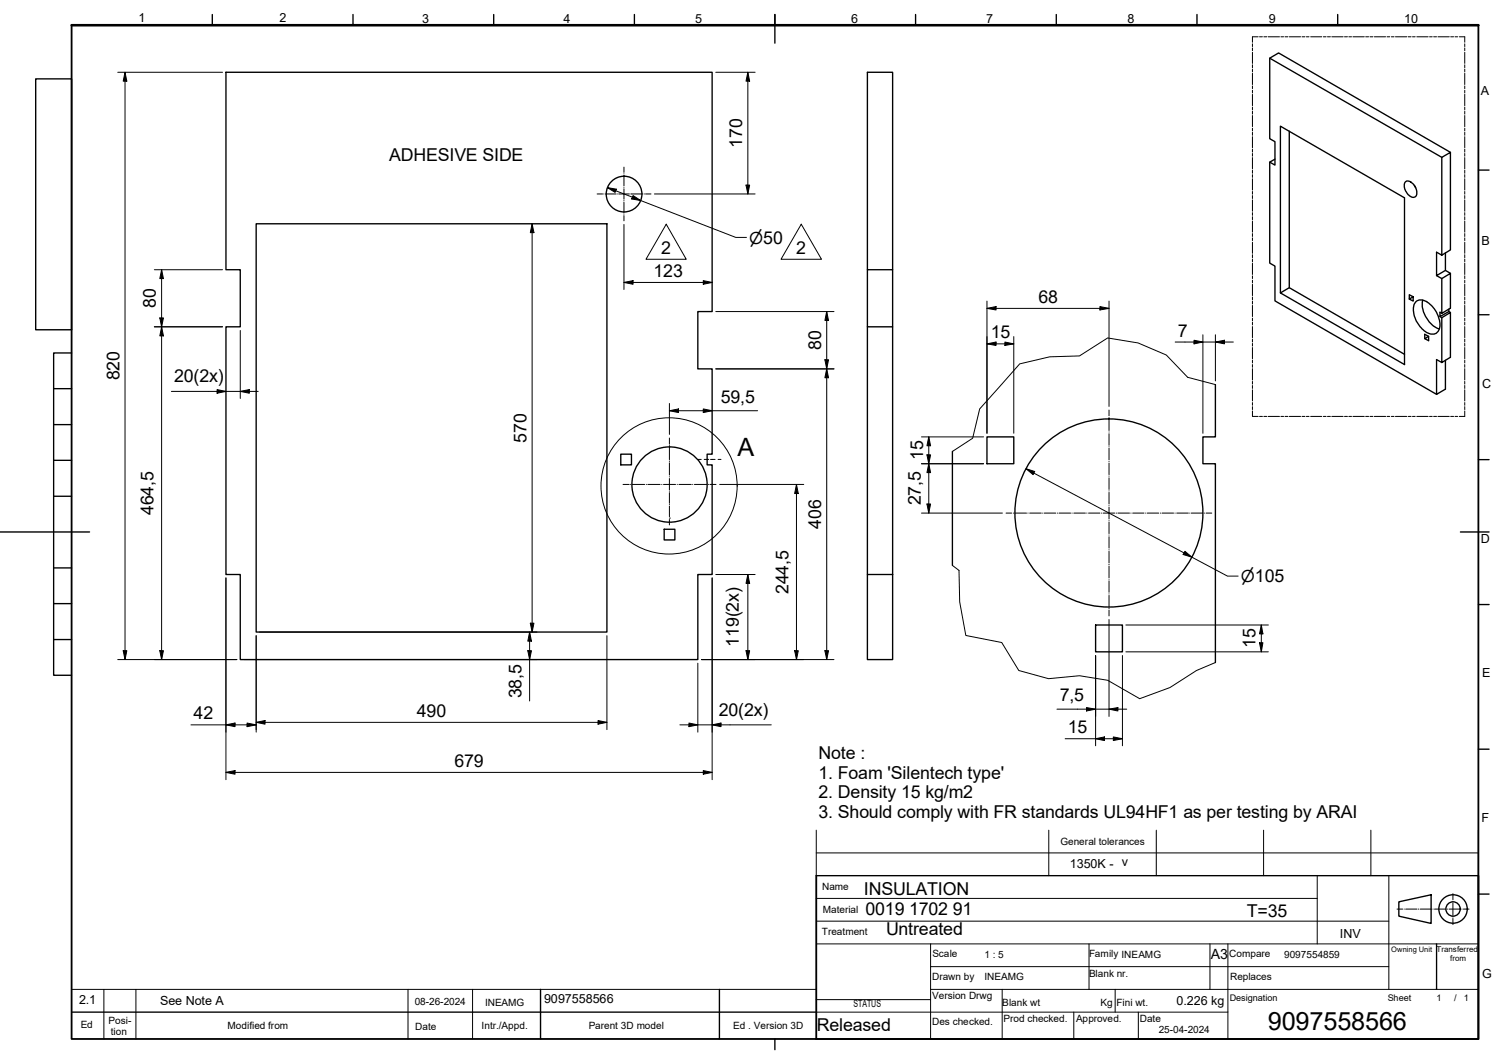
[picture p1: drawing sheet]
<svg xmlns="http://www.w3.org/2000/svg" width="420mm" height="297mm" viewBox="0 0 420 297" stroke-linecap="round" stroke-linejoin="round" font-family="sans-serif">
<!-- layer: Visible Edges(Company STD) -->
<g fill="none" stroke="#000" stroke-width=".38">
<path d="M354.7 16.2l48.1 27.7M63.1 20.2h135.8v66.8h-4v16h4v23.8h-1.4v3h1.4v30.6h-4v23.7h-127.8v-23.7h-4v-69.2h4v-15.9h-4zM360.2 36.6v43.7M356.2 44.4l-1.5 .9v28.2l1.5 .8v9.7l45.1 26.1M392.6 50.8a1.63 1.63 0 0 1 2.3 .7l.8 1.6a1.24 1.24 0 0 1 0 1.4 1.24 1.24 0 0 1-1.2 .5 3.4 3.4 0 0 1-1.9-4.2zM395.1 51.8l.4 .6M405.2 42.5l-48-27.7-2.5 1.4v22.5l1.5 .8v6.6l-1.5-.8M71.6 62.5h97.9v114h-97.9zM242.3 75.3v15.9h7.1v69.2M249.4 75.3v-55.1h-7.1v55.1h7.1v15.9M401.3 76.9l1.5 .9 2.4-1.5v9.7l-2.4 1.5v-9.7M402.8 71.2l2.4-1.4v-27.3l-2.4 1.4v27.3l-1.5-.8v6.5l2.5-1.4 1.4 .8"/>
<path d="M403.8 70.6v4.9M242.3 91.2v69.2M357.7 81.8v-46.6l34.7 20v46.6l-34.7-20 2.5-1.5 32.2 18.6M394.8 82.9l-1.1-.6v1.2l1.1-.6v1.2l-1.1-.6M395.7 84.1a2.91 2.91 0 0 1 3.8 .8 7.2 7.2 0 0 1 2.5 7.1 2.18 2.18 0 0 1-3.5 .8 7.4 7.4 0 0 1-3.3-8zM397.4 83.8a7.5 7.5 0 0 0 4.7 8M399.1 93.9l-1.1 .6 1.1 .6v-1.2l-1.1-.6v1.2M402.3 88.4l.5 .3 2.4-1.5v12.5l-2.4 1.5v-12.5M404.7 86.3v.7M405.2 87.2l-.5-.2-2.4 1.4v-1.2l.5 .3M339.5 107.4v14.6h-3.5v7.5h3.5v55.5M403.8 100.6v8l-2.5 1.5v-9.7l1.5 .8"/>
<path d="M173.4 126.8h3v3h-3zM266.1 126v31.8M275.7 122h7.5v7.5h-7.5zM185.5 147.8h3v2.9h-3zM242.3 160.4h7.1v23.7h-7.1zM306.1 174.5h7.5v7.5h-7.5z"/>
<circle cx="174.3" cy="54.2" r="5"/>
<circle cx="187" cy="135.3" r="10.5"/>
<circle cx="309.8" cy="143.2" r="26.3"/>
</g>
<!-- layer: Break Lines(Company STD) -->
<path d="M339.5 107.4l-7.7-2.1-6-6.2-7.9-3.4-8.5-1.4-7.8 5.1-8.4 .2-8.3 2-11.2 12.6-2 8.2-5.6 3.6M266.1 157.8l1.8 1.4 .2 8.8 1.7 9.4 10 2 4.8 7.8 8.3 2.3 8.7-.9 7.8 1.3 9 5.2 8.4-3.2 7.5-4.7 5.2-2.2" fill="none" stroke="#000" stroke-width=".28"/>
<!-- layer: Detail Circle Lines(Company STD) -->
<circle cx="186.9" cy="135.7" r="19" fill="none" stroke="#000" stroke-width=".28"/>
<!-- layer: Phantom Lines(Atlas Copco) -->
<g fill="none" stroke="#000" stroke-width=".28">
<path d="M349.9 12.2v.8M349.9 13.4v.7M349.9 14.6v3.1M349.9 18.1v.8M349.9 19.3v.8M351.5 10.3h-1.6v1.5M351.9 10.3h.8M353.1 10.3h.8M354.3 10.3h3.1M357.8 10.3h.8M359 10.3h.8M360.2 10.3h3.1"/>
<path d="M363.7 10.3h.9M364.9 10.3h.8M366.1 10.3h3.2M369.7 10.3h.8M370.8 10.3h.9M372 10.3h3.2M375.6 10.3h.8M376.8 10.3h.8M378 10.3h3.1M381.5 10.3h.8M382.7 10.3h.8M383.9 10.3h3.2"/>
<path d="M387.5 10.3h.7M388.7 10.3h.7M389.8 10.3h3.2M393.4 10.3h.8M394.6 10.3h.8M395.8 10.3h3.2M399.4 10.3h.7M400.5 10.3h.8M401.7 10.3h3.2M405.3 10.3h.8M406.5 10.3h.7M407.7 10.3h1.5v1.5"/>
<path d="M409.2 12.2v.8M409.2 13.4v.7M409.2 14.6v3.1M409.2 18.1v.8M409.2 19.3v.8M349.9 20.4v3.2M349.9 24v.8M349.9 25.2v.8M349.9 26.3v3.2M349.9 29.9v.8M349.9 31v.9M349.9 32.2v3.2"/>
<path d="M349.9 35.8v.8M349.9 36.9v.9M349.9 38.1v3.2M409.2 20.4v3.2M409.2 24v.8M409.2 25.2v.8M409.2 26.3v3.2M409.2 29.9v.8M409.2 31v.9M409.2 32.2v3.2M409.2 35.8v.8M409.2 36.9v.9"/>
<path d="M409.2 38.1v3.2M349.9 41.6v.9M349.9 42.8v.8M349.9 44v3.2M349.9 47.5v.9M349.9 48.8v.7M349.9 49.9v3.2M349.9 53.5v.7M349.9 54.6v.8M349.9 55.8v3.2M349.9 59.4v.7M409.2 41.6v.9"/>
<path d="M409.2 42.8v.8M409.2 44v3.2M409.2 47.5v.9M409.2 48.8v.7M409.2 49.9v3.2M409.2 53.5v.7M409.2 54.6v.8M409.2 55.8v3.2M409.2 59.4v.7M349.9 60.5v.8M349.9 61.7v3.1M349.9 65.2v.8"/>
<path d="M349.9 66.4v.8M349.9 67.6v3.1M349.9 71.1v.8M349.9 72.3v.8M349.9 73.5v3.1M349.9 77v.8M349.9 78.2v.8M349.9 79.4v3.1M409.2 60.5v.8M409.2 61.7v3.1M409.2 65.2v.8M409.2 66.4v.8"/>
<path d="M409.2 67.6v3.1M409.2 71.1v.8M409.2 72.3v.8M409.2 73.5v3.1M409.2 77v.8M409.2 78.2v.8M409.2 79.4v3.1M349.9 82.9v.8M349.9 84.1v.8M349.9 85.3v3.1M349.9 88.8v.8M349.9 90v.7"/>
<path d="M349.9 91.2v3.1M349.9 94.7v.8M349.9 95.9v.7M349.9 97v3.2M409.2 82.9v.8M409.2 84.1v.8M409.2 85.3v3.1M409.2 88.8v.8M409.2 90v.7M409.2 91.2v3.1M409.2 94.7v.8M409.2 95.9v.7"/>
<path d="M409.2 97v3.2M349.9 100.6v.7M349.9 101.8v.7M349.9 102.9v3.2M349.9 106.5v.7M349.9 107.6v.8M349.9 108.8v3.1M349.9 112.4v.7M349.9 113.5v.8M349.9 114.7v1.6h1.6M351.9 116.3h.8M353.1 116.3h.8"/>
<path d="M354.3 116.3h3.1M357.8 116.3h.8M359 116.3h.8M360.2 116.3h3.1M363.7 116.3h.9M364.9 116.3h.8M366.1 116.3h3.2M369.7 116.3h.8M370.8 116.3h.9M372 116.3h3.2M375.6 116.3h.8M376.8 116.3h.8"/>
<path d="M378 116.3h3.1M381.5 116.3h.8M382.7 116.3h.8M383.9 116.3h3.2M387.5 116.3h.7M388.7 116.3h.7M389.8 116.3h3.2M393.4 116.3h.8M394.6 116.3h.8M395.8 116.3h3.2M399.4 116.3h.7M400.5 116.3h.8"/>
<path d="M401.7 116.3h3.2M405.3 116.3h.8M406.5 116.3h.7M409.2 114.7v1.6h-1.5M409.2 100.6v.7M409.2 101.8v.7M409.2 102.9v3.2M409.2 106.5v.7M409.2 107.6v.8M409.2 108.8v3.1M409.2 112.4v.7M409.2 113.5v.8"/>
</g>
<!-- layer: Sketch Geometry(Company STD) -->
<g fill="none" stroke="#000" stroke-width=".38">
<path d="M59.3 4v3M98.6 4v3M137.9 4v3M177.2 4v3M216.5 4v8.1M255.8 4v3M295.1 4v3M334.4 4v3M373.7 4v3M10 22h10v70.1h-10zM413 47.5h3M20 98.5h-5v90h5"/>
<path d="M413 87.9h3M15 108.5h5M15 118.5h5M15 128.5h5M15 138.5h5M413 128.3h3M0 148.5h25M15 158.5h5M408 148.5h8M15 178.5h5M15 168.5h5M413 168.8h3"/>
<path d="M413 209.2h3M228 244.5h185M390.8 251.8l9-2v8l-9-2zM409.9 253.8a4 4 0 0 0-5.7-3.6 4 4 0 0 0-.7 6.7 4 4 0 0 0 6.3-2.3l.1-.8M413 249.6h3M151 276.2v13.9M201 276.2v13.9M401.3 263.5v12.7M20 282.6h208M216.5 290.1v2.9"/>
<circle cx="405.9" cy="253.8" r="2"/>
</g>
<g fill="none" stroke="#000" stroke-width=".28">
<path d="M228 238.1h185M228 231.8v12.7M293 231.8v12.7M323 231.8v12.7M353 231.8v12.7M383 231.8v12.7M413 231.8v12.7M228 257.2h160M228 250.8h140M368 244.5v19M388 244.5v31.7M20 276.2h208"/>
<path d="M29 276.2v13.9M38 276.2v13.9M114 276.2v13.9M132 276.2v13.9M228 279.1h32M228 263.5h185M260 263.5v26.6M260 276.2h153M260 269.9h128M280 276.2v13.9M304.2 263.5v12.7M311.5 276.2v6.4"/>
<path d="M338 263.5v12.7M343 263.5v26.6M228 282.6h115M300 282.6v7.5M318 282.6v7.4"/>
</g>
<path d="M20 7h393v283.1h-393zM228 244.5v45.6h185v-45.6" fill="none" stroke="#000" stroke-width=".51"/>
<!-- layer: Centerline(Company STD) -->
<g fill="none" stroke="#000" stroke-width=".28">
<path d="M195 128.3h.9M196.7 128.3h1.3M198.5 128.3h1.3M200.6 128.3h.8M390.3 253.8h1.6M392.2 253.8h.1M392.7 253.8h3.2M396.2 253.8h.2M396.7 253.8h3.2M400.3 253.8h.1M400.7 253.8h3.2M404.4 253.8h.1"/>
<path d="M404.8 253.8h3.2M405.9 249.5v1.7M405.9 251.6v.1M405.9 252.1v3.4M405.9 255.9v.1M405.9 256.4v1.7M408.4 253.8h.1M408.8 253.8h1.6"/>
</g>
<!-- layer: Sketch Geometry(Company STD) -->
<path d="M20 7h393" fill="none" stroke="#000" stroke-width=".7"/>
<!-- layer: Dimensions(Company STD) -->
<g fill="none" stroke="#000" stroke-width=".28">
<path d="M32.9 20.2h29.3M34.9 20.2l.5 2.5h-1zM34.9 20.2v163.9M200 20.2h10.9M208.9 20.2l.5 2.5h-1zM208.9 20.2v34M169.7 52.4l2.5 .4-.4 .9zM169.7 52.4l35.8 13.9h3M176.8 54.6l2.2 1.4-2.5-.5zM182.8 54.2h28.1M208.4 51.7h1l-.5 2.5zM43.1 75.3h19.1"/>
<path d="M45.1 75.3l.6 2.5h-1.1zM45.1 75.3v108.8M148.7 62.5l.5 2.4h-1.1zM148.7 62.5v114M174.3 78.9l2.5-.6v1.1zM174.3 78.9h24.6M174.3 62.7v18.1M196.5 78.3l2.4 .6-2.4 .5zM43.1 91.2h19.1M44.6 88.8h1.1l-.6 2.4zM45.1 91.2l.6 2.6h-1.1zM67.1 92.3v18.9"/>
<path d="M200 87h33M230.9 87l.6 2.5h-1.1zM230.9 87v97.1M275.7 86.1l2.6-.5v.9zM275.7 96l2.6-.5v.9zM275.7 86.1h34.1M275.7 84.1v36.9M275.7 96h7.5M280.7 95.5l2.5 .5-2.5 .4zM283.2 94v27M307.3 85.6l2.5 .5-2.5 .4zM309.8 84.1v29.4"/>
<path d="M328.3 95.5h16.3M333.6 95l2.4 .5-2.4 .5zM336 93.5v27.5M339.5 95.5l2.6-.5v1zM339.5 93.5v12.8M47.9 109.3h24.2M60.6 108.8l2.5 .5-2.5 .5zM67.1 109.3l2.6-.5v1zM187 114.7l2.5-.5v1zM187 114.7h24.6M187 112.6v8.7M196.5 114.2l2.4 .5-2.4 .5z"/>
<path d="M200 103h33M230.4 100.4h1.1l-.6 2.6zM230.9 103l.6 2.5h-1.1zM201 135.2h23.5M222.5 135.2l.5 2.6h-1zM222.5 135.2v48.9M257.4 129.5h17.4M257.4 122h17.4M259 127h1l-.5 2.5zM259.5 129.5l.5 2.4h-1zM259.5 122l.5 2.4h-1zM259.5 122v21.2"/>
<path d="M286.6 130.9l2.5 .7-.5 .9zM286.6 130.9l56.3 29.9h3M257.4 143.2h22.6M259 140.7h1l-.5 2.5zM331 153.9l2 1.7-2.5-.8zM63.1 161.3v56.4M71.6 177.5v26.9M72.5 176.5h77.5M148 176.5l.5 2.5h-1.1zM148 176.5v19.2M148.1 174h1.1l-.5 2.5zM169.5 177.5v26.2"/>
<path d="M198.9 161.3v56.4M309.8 173v27M314.5 174.5h39.8M351.9 179.4h.9l-.4 2.6zM352.4 174.5l.4 2.5h-.9zM352.4 174.5v7.5M32.9 184.1h33.3M34.4 181.7h1l-.5 2.4zM44.6 181.7h1.1l-.6 2.4zM68.1 184.1h81.9M147.4 181.7h1.1l-.5 2.4zM196 184.1h37"/>
<path d="M222 181.7h1l-.5 2.4zM230.4 181.7h1.1l-.6 2.4zM295.3 198h19.5M303.5 197.5l2.6 .5-2.6 .5zM306.1 183v25.2M309.8 198l2.5-.5v1zM313.6 183v25.2M314.5 182h39.8M53.3 202.4h18.3M63.1 202.4l2.6-.5v1zM63.1 215.6l2.6-.5v1zM63.1 215.6h135.8"/>
<path d="M69 201.9l2.6 .5-2.6 .5zM71.6 201.7l2.4-.5v1zM71.6 201.7h97.9M167.1 201.2l2.4 .5-2.4 .5zM196.5 215.1l2.4 .5-2.4 .5zM297.6 206.2h16M306.1 206.2l2.4-.5v1zM311 205.7l2.6 .5-2.6 .5z"/>
</g>
<g fill="#000">
<path d="M34.9 20.2l.5 2.5h-1z" fill-rule="evenodd"/>
<path d="M208.9 20.2l.5 2.5h-1z" fill-rule="evenodd"/>
<path d="M169.7 52.4l2.5 .4-.4 .9z" fill-rule="evenodd"/>
<path d="M176.8 54.6l2.2 1.4-2.5-.5z" fill-rule="evenodd"/>
<path d="M208.4 51.7h1l-.5 2.5z" fill-rule="evenodd"/>
<path d="M45.1 75.3l.6 2.5h-1.1z" fill-rule="evenodd"/>
<path d="M148.7 62.5l.5 2.4h-1.1z" fill-rule="evenodd"/>
<path d="M174.3 78.9l2.5-.6v1.1z" fill-rule="evenodd"/>
<path d="M196.5 78.3l2.4 .6-2.4 .5z" fill-rule="evenodd"/>
<path d="M44.6 88.8h1.1l-.6 2.4z" fill-rule="evenodd"/>
<path d="M45.1 91.2l.6 2.6h-1.1z" fill-rule="evenodd"/>
<path d="M230.9 87l.6 2.5h-1.1z" fill-rule="evenodd"/>
<path d="M275.7 86.1l2.6-.5v.9z" fill-rule="evenodd"/>
<path d="M275.7 96l2.6-.5v.9z" fill-rule="evenodd"/>
<path d="M280.7 95.5l2.5 .5-2.5 .4z" fill-rule="evenodd"/>
<path d="M307.3 85.6l2.5 .5-2.5 .4z" fill-rule="evenodd"/>
<path d="M333.6 95l2.4 .5-2.4 .5z" fill-rule="evenodd"/>
<path d="M339.5 95.5l2.6-.5v1z" fill-rule="evenodd"/>
<path d="M60.6 108.8l2.5 .5-2.5 .5z" fill-rule="evenodd"/>
<path d="M67.1 109.3l2.6-.5v1z" fill-rule="evenodd"/>
<path d="M187 114.7l2.5-.5v1z" fill-rule="evenodd"/>
<path d="M196.5 114.2l2.4 .5-2.4 .5z" fill-rule="evenodd"/>
<path d="M230.4 100.4h1.1l-.6 2.6z" fill-rule="evenodd"/>
<path d="M230.9 103l.6 2.5h-1.1z" fill-rule="evenodd"/>
<path d="M222.5 135.2l.5 2.6h-1z" fill-rule="evenodd"/>
<path d="M259 127h1l-.5 2.5z" fill-rule="evenodd"/>
<path d="M259.5 129.5l.5 2.4h-1z" fill-rule="evenodd"/>
<path d="M259.5 122l.5 2.4h-1z" fill-rule="evenodd"/>
<path d="M286.6 130.9l2.5 .7-.5 .9z" fill-rule="evenodd"/>
<path d="M259 140.7h1l-.5 2.5z" fill-rule="evenodd"/>
<path d="M331 153.9l2 1.7-2.5-.8z" fill-rule="evenodd"/>
<path d="M148.1 174h1.1l-.5 2.5z" fill-rule="evenodd"/>
<path d="M148 176.5l.5 2.5h-1.1z" fill-rule="evenodd"/>
<path d="M351.9 179.4h.9l-.4 2.6z" fill-rule="evenodd"/>
<path d="M352.4 174.5l.4 2.5h-.9z" fill-rule="evenodd"/>
<path d="M34.4 181.7h1l-.5 2.4z" fill-rule="evenodd"/>
<path d="M44.6 181.7h1.1l-.6 2.4z" fill-rule="evenodd"/>
<path d="M147.4 181.7h1.1l-.5 2.4z" fill-rule="evenodd"/>
<path d="M222 181.7h1l-.5 2.4z" fill-rule="evenodd"/>
<path d="M230.4 181.7h1.1l-.6 2.4z" fill-rule="evenodd"/>
<path d="M303.5 197.5l2.6 .5-2.6 .5z" fill-rule="evenodd"/>
<path d="M309.8 198l2.5-.5v1z" fill-rule="evenodd"/>
<path d="M63.1 202.4l2.6-.5v1z" fill-rule="evenodd"/>
<path d="M63.1 215.6l2.6-.5v1z" fill-rule="evenodd"/>
<path d="M69 201.9l2.6 .5-2.6 .5z" fill-rule="evenodd"/>
<path d="M71.6 201.7l2.4-.5v1z" fill-rule="evenodd"/>
<path d="M167.1 201.2l2.4 .5-2.4 .5z" fill-rule="evenodd"/>
<path d="M196.5 215.1l2.4 .5-2.4 .5z" fill-rule="evenodd"/>
<path d="M306.1 206.2l2.4-.5v1z" fill-rule="evenodd"/>
<path d="M311 205.7l2.6 .5-2.6 .5z" fill-rule="evenodd"/>
</g>
<!-- layer: Center Mark(Company STD) -->
<g fill="none" stroke="#000" stroke-width=".28">
<path d="M166.8 54.2h1.5M168.7 54.2h.1M169.1 54.2h3M172.4 54.2h.1M172.8 54.2h3M174.3 46.7v1.4M174.3 48.5v.1M174.3 48.9v3M174.3 52.2v.1M174.3 52.7v2.9M174.3 56v.1M174.3 56.4v3"/>
<path d="M174.3 59.7v.1M176.2 54.2h.1M176.6 54.2h3M180 54.2h.1M180.3 54.2h1.6M174.3 60.2v1.4M309.8 114.5v1.6M309.8 116.5v.1M309.8 117v3.2M174.1 135.2h1.7M176.1 135.2h.1M176.7 135.2h3.4"/>
<path d="M180.5 135.2h.1M181 135.2h3.4M184.8 135.2h.1M185.4 135.2h3.3M187 122.3v1.7M187 124.4h.1M187 124.9v3.4M187 128.7v.1M187 129.2v3.4M187 133.1h.1M187 133.6v3.2M187 137.1h.1"/>
<path d="M187 137.5v3M189.2 135.2h.1M189.7 135.2h3.4M193.5 135.2h.1M194 135.2h3.4M197.9 135.2h.1M198.3 135.2h1.7M309.8 120.6h.1M309.8 121.1v3.2M309.8 124.7v.1M309.8 125.1v3.3M309.8 128.8v.1"/>
<path d="M309.8 129.3v3.2M309.8 132.9v.1M309.8 133.4v3.2M309.8 137v.1M309.8 137.5v3.2M187 144.6h.1M187 140.8v.1M187 141.3v3M187 145v1.5M281.1 143.2h1.5M283.1 143.2h.1M283.5 143.2h3.3"/>
<path d="M287.1 143.2h.1M287.7 143.2h3.2M291.3 143.2h.1M291.7 143.2h3.3M295.4 143.2h.1M295.8 143.2h3.3M299.5 143.2h.1M300 143.2h3.2M303.6 143.2h.1M304.1 143.2h3.2M307.7 143.2h.1M308.2 143.2h3.2"/>
<path d="M309.8 141.1v.1M309.8 141.6v3.2M309.8 145.2v.1M309.8 145.7v3.3M309.8 149.3v.1M309.8 149.8v3.2M309.8 153.5h.1M309.8 153.9v3.2M309.8 157.5v.2M309.8 158v3.3M311.8 143.2h.1M312.3 143.2h3.2"/>
<path d="M315.9 143.2h.1M316.4 143.2h3.2M320 143.2h.1M320.5 143.2h3.2M324.2 143.2h.1M324.6 143.2h3.3M328.2 143.2h.1M328.7 143.2h3.3M332.4 143.2h.1M332.8 143.2h3.2M336.5 143.2h.1M336.9 143.2h1.6"/>
<path d="M309.8 161.7h.1M309.8 162.2v3.1M309.8 165.8h.1M309.8 166.2v3.3M309.8 169.8v.2M309.8 170.4v1.5"/>
</g>
<!-- layer: Dimensions(Atlas Copco) -->
<path d="M198.9 161.3v43.1M200 160.4h10.9M208.9 160.4l.5 2.5h-1zM208.9 160.4v23.7M194.9 185.2v19.2M196 184.1h14.9M208.4 181.7h1l-.5 2.4zM189.9 202.4h25.6M192.5 201.9l2.4 .5-2.4 .5zM198.9 202.4l2.5-.5v1z" fill="none" stroke="#000" stroke-width=".28"/>
<g fill="#000">
<path d="M208.9 160.4l.5 2.5h-1z" fill-rule="evenodd"/>
<path d="M208.4 181.7h1l-.5 2.4z" fill-rule="evenodd"/>
<path d="M192.5 201.9l2.4 .5-2.4 .5z" fill-rule="evenodd"/>
<path d="M198.9 202.4l2.5-.5v1z" fill-rule="evenodd"/>
</g>
<!-- layer: Symbols(Company STD) -->
<path d="M186.1 62.6l5.6 9.8h-11.2zM223.8 62.6l5.7 9.8h-11.3z" fill="none" stroke="#000" stroke-width=".28"/>
<g font-size="7">
<text x="206" y="127.3">A</text>
<text x="354.2" y="287.6">9097558566</text>
</g>
<g font-size="5">
<text x="207.3" y="41.3" transform="rotate(-90 207.3 41.3)">170</text>
<text x="108.7" y="45.1">ADHESIVE SIDE</text>
<text x="184.7" y="70.9">2</text>
<text x="222.4" y="70.9">2</text>
<text x="182.6" y="77.3">123</text>
<text x="43.6" y="86" transform="rotate(-90 43.6 86)">80</text>
<text x="290.1" y="84.5">68</text>
<text x="276.8" y="94.4">15</text>
<text x="329.1" y="94">7</text>
<text x="229.4" y="97.7" transform="rotate(-90 229.4 97.7)">80</text>
<text x="33.3" y="106.2" transform="rotate(-90 33.3 106.2)">820</text>
<text x="48.6" y="106.7">20(2x)</text>
<text x="201.4" y="112.4">59,5</text>
<text x="147.1" y="123.6" transform="rotate(-90 147.1 123.6)">570</text>
<text x="257.9" y="128.4" transform="rotate(-90 257.9 128.4)">15</text>
<text x="42.9" y="143.8" transform="rotate(-90 42.9 143.8)">464,5</text>
<text x="257.2" y="141.1" transform="rotate(-90 257.2 141.1)">27,5</text>
<text x="229.4" y="147.6" transform="rotate(-90 229.4 147.6)">406</text>
<text x="220.3" y="165.8" transform="rotate(-90 220.3 165.8)">244,5</text>
<text x="206.4" y="180.6" transform="rotate(-90 206.4 180.6)">119(2x)</text>
<text x="350.8" y="181" transform="rotate(-90 350.8 181)">15</text>
<text x="145.7" y="194.9" transform="rotate(-90 145.7 194.9)">38,5</text>
<text x="296" y="195.8">7,5</text>
<text x="54.1" y="200.8">42</text>
<text x="116.5" y="200.1">490</text>
<text x="200.8" y="199.8">20(2x)</text>
<text x="298.3" y="204.6">15</text>
<text x="126.9" y="214">679</text>
<text x="228.7" y="211.9">Note :</text>
<text x="228.7" y="217.3">1. Foam 'Silentech type'</text>
<text x="228.7" y="222.9">2. Density 15 kg/m2</text>
<text x="228.7" y="228.4">3. Should comply with FR standards UL94HF1 as per testing by ARAI</text>
<text x="241.4" y="249.7">INSULATION</text>
<text x="241.7" y="255.6">0019</text>
<text x="254" y="255.6">1702</text>
<text x="266.2" y="255.6">91</text>
<text x="348.3" y="256.1">T=35</text>
<text x="247.5" y="261.2">Untreated</text>
<text x="228.2" y="288">Released</text>
</g>
<g font-size="4.6">
<text x="209.3" y="68">⌀50</text>
<text x="346.6" y="162.5">⌀105</text>
</g>
<text font-size="3.9" x="338.3" y="267.7">A3</text>
<g font-size="3.5">
<text x="38.7" y="6.2">1</text>
<text x="78.1" y="6.1">2</text>
<text x="118" y="6.5">3</text>
<text x="157.4" y="6.4">4</text>
<text x="194.2" y="6.5">5</text>
<text x="237.7" y="6.4">6</text>
<text x="275.5" y="6.3">7</text>
<text x="315" y="6.4">8</text>
<text x="354.5" y="6.4">9</text>
<text x="392.3" y="6.4">10</text>
<text x="413.7" y="26.5">A</text>
<text x="413.8" y="68.4">B</text>
<text x="414" y="108.4">C</text>
<text x="413.7" y="151.5">D</text>
<text x="414" y="189">E</text>
<text x="413.8" y="229.3">F</text>
<text x="298.9" y="242.3">1350K - v</text>
<text x="374.3" y="262">INV</text>
<text x="414" y="273.2">G</text>
<text x="22.1" y="280.4">2.1</text>
<text x="44.7" y="280.6">See Note A</text>
<text x="152" y="280.1">9097558566</text>
<text x="328.7" y="280.5">0.226 kg</text>
</g>
<g font-size="2.8">
<text x="296.2" y="236">General tolerances</text>
<text x="229.7" y="248.4">Name</text>
<text x="229.9" y="254.8">Material</text>
<text x="229.6" y="261">Treatment</text>
<text x="260.5" y="267.1">Scale</text>
<text x="275" y="267.6">1 : 5</text>
<text x="304.2" y="267.2">Family INEAMG</text>
<text x="343.4" y="267.1">Compare</text>
<text x="358.7" y="267.4">9097554859</text>
<text x="260.4" y="273.5">Drawn by</text>
<text x="275" y="273.5">INEAMG</text>
<text x="304.2" y="272.8">Blank nr.</text>
<text x="343.7" y="273.5">Replaces</text>
<text x="115.9" y="280.7">08-26-2024</text>
<text x="135.5" y="280.7">INEAMG</text>
<text x="238.4" y="281.2">STATUS</text>
<text x="260.4" y="278.9">Version Drwg</text>
<text x="280" y="280.7">Blank wt.</text>
<text x="307.4" y="280.7">Kg</text>
<text x="311.9" y="280.7">Fini wt.</text>
<text x="22.5" y="287.1">Ed</text>
<text x="30.4" y="285.7">Posi-</text>
<text x="63.6" y="287.1">Modified from</text>
<text x="116" y="287.5">Date</text>
<text x="134.6" y="287.3">Intr./Appd.</text>
<text x="164.5" y="287.1">Parent 3D model</text>
<text x="204.8" y="287.1">Ed . Version 3D</text>
<text x="260.4" y="286.2">Des checked.</text>
<text x="280.4" y="285.3">Prod checked.</text>
<text x="300.6" y="285.3">Approved.</text>
<text x="318.5" y="285.3">Date</text>
<text x="31" y="289">tion</text>
<text x="323.7" y="288.5">25-04-2024</text>
</g>
<g font-size="2.5">
<text x="343.6" y="279.6">Designation</text>
<text x="387.7" y="279.6">Sheet</text>
<text x="401.3" y="279.6">1</text>
<text x="406.2" y="279.5">/</text>
<text x="408.9" y="279.4">1</text>
</g>
<g font-size="2.2">
<text x="401.3" y="265.8">Transferred</text>
<text x="405.1" y="268.3">from</text>
</g>
<text font-size="2.1" x="388.7" y="265.8">Owning Unit</text>
</svg>
